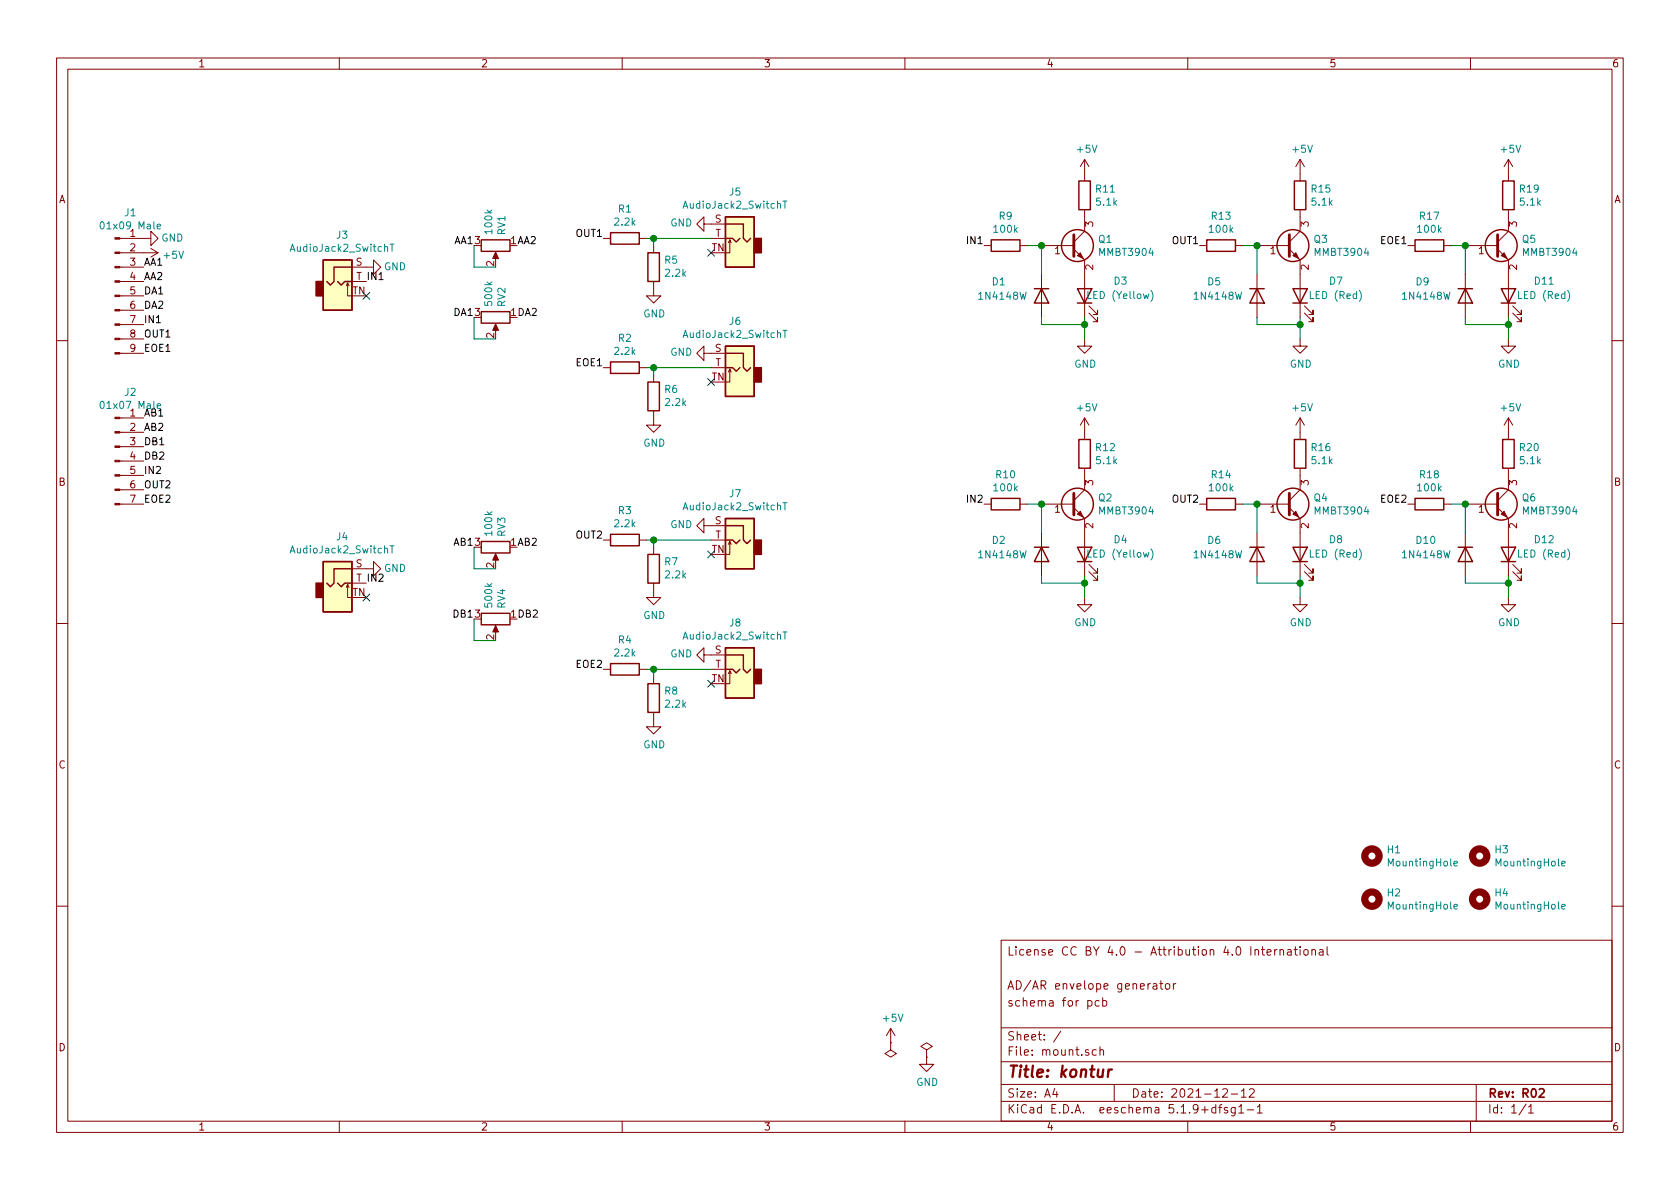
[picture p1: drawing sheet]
<svg xmlns="http://www.w3.org/2000/svg" width="297mm" height="210mm" viewBox="0 0 297 210" stroke-linecap="round" stroke-linejoin="round" font-family="sans-serif">
<g fill="none" stroke="#840000" stroke-width=".18">
<path d="M10 10.3h277v189.9h-277zM12 12.2h273v186.1h-273zM60 10.3v1.9M110 10.3v1.9M160 10.3v1.9M210 10.3v1.9M260 10.3v1.9M124.5 39.6v1.3l-1.3-1.3 1.3-1.3v1.3h3.8M191.8 28.2l-.8 1.3M191.8 28.2v3.8M191.8 37.1v3.8l-1.9 1.9M191.8 28.2l.7 1.3"/>
<path d="M229.9 28.2v3.8M229.9 37.1v3.8l-1.9 1.9M229.9 28.2l-.8 1.3M229.9 28.2l.7 1.3M266.7 28.2l-.8 1.3M266.7 28.2v3.8M266.7 37.1v3.8l-1.9 1.9M266.7 28.2l.8 1.3M21.2 42.2h5.5v-1.3l1.2 1.3-1.2 1.2v-1.2M21.2 44.7h6.7M21.2 47.2h4.2M21.2 49.8h4.2"/>
<path d="M21.2 59.9h4.2M21.2 57.4h4.2M21.2 54.9h4.2M21.2 52.3h4.2M26.7 43.9l1.2 .8M27.9 44.7l-1.2 .8M61.2 50.5l.3-.5v2.3h.7M61.5 50l.2 .5M62.2 47.2h3.8v-1.2l1.3 1.2-1.3 1.3v-1.3M62.2 49.8h2.6M87.6 45v1M87.6 57.7v1"/>
<path d="M106.7 42.2h1.2M113 42.2h1.3M115.6 49.8v2.5h1.2l-1.2 1.3-1.3-1.3h1.3M115.6 43.4v1.3M125.7 42.2h2.6M129 42.4l-.2 .5M129.3 42.9l-.3-.5v2.3h-.7M174 43.4h1.3M180.3 43.4h1.3M184.1 43.4h5.8M184.1 48.5v7.6M189.9 44.1l1.9 1.9v10.1"/>
<path d="M191.8 59.9v1.3h1.2l-1.2 1.3-1.3-1.3h1.3M192.5 55.4l1.6 1.5v-.8v.8h-.8M192.5 54.1l1.6 1.5v-.7v.7h-.8M212.1 43.4h1.3M218.4 43.4h1.3M222.2 43.4h5.8M222.2 48.5v7.6M228 44.1l1.9 1.9v10.1M229.9 59.9v1.3h1.2l-1.2 1.3-1.3-1.3h1.3M230.6 55.4l1.6 1.5v-.8v.8h-.8M230.6 54.1l1.6 1.5v-.7v.7h-.8M248.9 43.4h1.3"/>
<path d="M255.3 43.4h1.2M259.1 43.4h5.7M259.1 48.5v7.6M264.8 44.1l1.9 1.9v10.1M266.7 59.9v1.3h1.3l-1.3 1.3-1.3-1.3h1.3M267.5 55.4l1.5 1.5v-.8v.8h-.8M267.5 54.1l1.5 1.5v-.7v.7h-.8M10 60.2h2M21.2 79h4.2M21.2 76.4h4.2M21.2 73.9h4.2M21.2 62.5h4.2"/>
<path d="M106.7 65h1.2M113 65h1.3M115.6 72.6v2.6h1.2l-1.2 1.2-1.3-1.2h1.3M115.6 66.3v1.3M124.5 62.5v1.2l-1.3-1.2 1.3-1.3v1.3h3.8M125.7 65h2.6M129 65.3l-.2 .5M129.3 65.8l-.3-.5v2.3h-.7M191.8 73.9v3.8M191.8 73.9l-.8 1.3M191.8 73.9l.7 1.3M229.9 73.9v3.8"/>
<path d="M229.9 73.9l-.8 1.3M229.9 73.9l.7 1.3M266.7 73.9v3.8M266.7 73.9l-.8 1.3M266.7 73.9l.8 1.3M285 60.2h2M21.2 89.1h4.2M21.2 86.6h4.2M21.2 84.1h4.2M21.2 81.5h4.2M87.6 98.3v1M106.7 95.5h1.2"/>
<path d="M113 95.5h1.3M115.6 96.8v1.2M124.5 93v1.2l-1.3-1.2 1.3-1.3v1.3h3.8M125.7 95.5h2.6M129 95.8l-.2 .5M129.3 96.3l-.3-.5v2.2h-.7M174 89.1h1.3M180.3 89.1h1.3M184.1 89.1h5.8M184.1 94.2v7.6M189.9 89.8l1.9 1.9v10.1M191.8 82.8v3.8l-1.9 1.9"/>
<path d="M192.5 99.8l1.6 1.5v-.7v.7h-.8M212.1 89.1h1.3M218.4 89.1h1.3M222.2 89.1h5.8M222.2 94.2v7.6M228 89.8l1.9 1.9v10.1M229.9 82.8v3.8l-1.9 1.9M230.6 99.8l1.6 1.5v-.7v.7h-.8M248.9 89.1h1.3M255.3 89.1h1.2M259.1 89.1h5.7M259.1 94.2v7.6"/>
<path d="M264.8 89.8l1.9 1.9v10.1M266.7 82.8v3.8l-1.9 1.9M267.5 99.8l1.5 1.5v-.7v.7h-.8M10 110.3h2M61.2 103.9l.3-.5v2.3h.7M61.5 103.4l.2 .5M62.2 100.6h3.8v-1.3l1.3 1.3-1.3 1.2v-1.2M62.2 103.1h2.6M87.6 111v1M106.7 118.4h1.2M113 118.4h1.3M115.6 103.1v2.6h1.2l-1.2 1.2-1.3-1.2h1.3"/>
<path d="M115.6 119.6v1.3M124.5 115.8v1.3l-1.3-1.3 1.3-1.3v1.3h3.8M125.7 118.4h2.6M129 118.6l-.2 .5M129.3 119.1l-.3-.5v2.3h-.7M191.8 105.7v1.2h1.2l-1.2 1.3-1.3-1.3h1.3M192.5 101.1l1.6 1.5v-.8v.8h-.8M229.9 105.7v1.2h1.2l-1.2 1.3-1.3-1.3h1.3M230.6 101.1l1.6 1.5v-.8v.8h-.8M266.7 105.7v1.2h1.3l-1.3 1.3-1.3-1.3h1.3M267.5 101.1l1.5 1.5v-.8v.8h-.8M285 110.3h2"/>
<path d="M115.6 126v2.5h1.2l-1.2 1.3-1.3-1.3h1.3M10 160.2h2M177 166.3h108v32h-108zM192.3 177l.5-.1 .3 .3-.1 .6-.2 .1-.5-.1M194.3 177l-.4-.1-.3 .3 .1 .6 .2 .1 .4-.1M195 177l.4-.1 .3 .3-.1 .6-.2 .1-.4-.1M195 176.4v1.5M203.9 174h.6v.9M204.5 174.3l-.5 .1a.29 .29 0 0 0-.2 .2 .29 .29 0 0 0 .2 .3l.5-.1M205.1 173.9h.5M205.3 173.4v1.3l.3 .2M206.1 174.1l.2-.2 .5 .2v.7l-.2 .1-.5-.1z"/>
<path d="M207.5 173.9v1M207.9 173.9l-.4 .3M223 167.9h.6M223.2 167.4v1.3l.4 .2M224 168.4l.7-.1v-.3l-.5-.1-.2 .2 .1 .7h.6M225.4 167.9v1M225.8 167.9l-.4 .3M226.3 168l.2-.1 .4 .1v.9M226.3 167.9v1M227.7 168h.5l.1 .9M228.3 168.3h-.5l-.2 .2 .2 .4 .5-.1M228.8 167.9h.6"/>
<path d="M229 167.4v1.3l.4 .2M229.9 167.4v.2M229.9 167.9v1M230.6 168l.2-.1 .4 .1v.8l-.2 .1-.4-.1zM232 168l.2-.1 .3 .1 .1 .9M232 167.9v1M233.3 168h.6v.9M233.9 168.3h-.4l-.3 .2 .3 .4 .4-.1M234.6 167.4v1.3l.3 .2M285 160.2h2M60 198.3v1.9M110 198.3v1.9"/>
<path d="M157.5 184.4v1.3l1 .6-1 .6-1-.6 1-.6M157.5 184.4h.1M157.5 181.9l-.8 1.2M157.5 181.9v2.5M157.5 181.9l.7 1.2M160 198.3v1.9M163.8 186.9v1.3h1.3l-1.3 1.3-1.2-1.3h1.2M163.8 185.7l1-.7-1-.6-1 .6 1 .7v1.2M163.8 186.9h.1M177 194.8h108M177 191.8h108M177 187.8h108"/>
<path d="M177 181.8h108M186.5 192.5l-.4 1h1M186.8 193v1M187.6 182.3l-1.3 2M193.8 185.7l-.4-.1-.3 .3 .1 .6 .2 .1 .4-.1M194.5 185.7l.2-.1 .3 .1 .1 .9M194.5 185.1v1.5M197 191.8v3M210 198.3v1.9M215 195.9l-.5-.1-.3 .3 .1 .6 .2 .1 .5-.1M215 195.3v1.5M215.5 195.8h.5"/>
<path d="M216 195.3l-.3 .2v1.3M216.2 192.7l.2-.2h.4l.2 .5-.9 1h.9M217 195.9l-.3-.1-.2 .2v.3l.5 .1v.3h-.5M217.7 193.5h1.1M218.4 195.8v1.2l-.3 .3h-.3M218.4 195.9l-.4-.1-.3 .3 .1 .6h.6M219 195.8l.5-.5v1.5M219 196.8h.9M219.5 193l.4-.5v1.5M219.5 194h.8M220.5 196.3h1.2M220.9 192.7l.2-.2h.4l.2 .2 .1 .3-1 1h1"/>
<path d="M222.3 195.8l.4-.5v1.5M222.3 196.8h.9M260 198.3v1.9M261 191.8v6.5M269.8 195.2l-1.2 2M270.3 195.8l.4-.5v1.5M270.3 196.8h.8"/>
</g>
<path d="M272.2 192.7l.2-.2h.3l.3 .5-.9 1h.9" fill="none" stroke="#840000" stroke-width=".3"/>
<path d="M196 189.1l-.1 1.3M196.6 189.1a.55 .55 0 0 0-.6 .4" fill="none" stroke="#840000" stroke-width=".41"/>
<g fill="none" stroke="#840000" stroke-width=".25">
<path d="M128.3 38.3h5v8.9h-5zM128.3 39.6h3.1v2.6l.7 .6 .6-.6M190.8 32h2v5.1h-2zM228.9 32h2v5.1h-2zM265.7 32h2v5.1h-2zM57.1 46h5.1v8.9h-5.1zM59.7 49.8l.6 .6 .7-.6h1.2M62.2 47.2h-3.1v2.6l-.7 .6-.6-.6M85.1 55.1h5.1v2h-5.1zM85.1 42.4h5.1v2h-5.1zM107.9 41.1h5.1v2.1h-5.1zM114.6 44.7h2v5.1h-2z"/>
<path d="M128.3 42.2h1.2l.7 .6 .6-.6M175.3 42.4h5v2h-5zM182.9 51h2.5M184.1 51l1.3 2.6h-2.5zM190.5 51h2.5l-1.2 2.6zM190.5 53.6h2.5M213.4 42.4h5v2h-5zM221 51h2.5M222.2 51l1.3 2.6h-2.5zM228.6 51h2.5l-1.2 2.6zM228.6 53.6h2.5M250.2 42.4h5.1v2h-5.1z"/>
<path d="M257.8 51h2.5M259.1 51l1.2 2.6h-2.5zM265.4 51h2.6l-1.3 2.6zM265.4 53.6h2.6M107.9 64h5.1v2h-5.1zM114.6 67.6h2v5h-2zM128.3 61.2h5v8.9h-5zM128.3 65h1.2l.7 .7 .6-.7M128.3 62.5h3.1v2.5l.7 .7 .6-.7M190.8 77.7h2v5.1h-2zM228.9 77.7h2v5.1h-2zM265.7 77.7h2v5.1h-2z"/>
<path d="M57.1 99.3h5.1v8.9h-5.1zM85.1 95.8h5.1v2h-5.1zM107.9 94.5h5.1v2h-5.1zM114.6 98h2v5.1h-2zM128.3 91.7h5v8.9h-5zM128.3 95.5h1.2l.7 .6 .6-.6M128.3 93h3.1v2.5l.7 .6 .6-.6M175.3 88.1h5v2.1h-5zM182.9 96.8h2.5M184.1 96.8l1.3 2.5h-2.5zM190.5 96.8h2.5l-1.2 2.5zM190.5 99.3h2.5"/>
<path d="M213.4 88.1h5v2.1h-5zM221 96.8h2.5M222.2 96.8l1.3 2.5h-2.5zM228.6 96.8h2.5l-1.2 2.5zM228.6 99.3h2.5M250.2 88.1h5.1v2.1h-5.1zM257.8 96.8h2.5M259.1 96.8l1.2 2.5h-2.5zM265.4 96.8h2.6l-1.3 2.5zM265.4 99.3h2.6M59.7 103.1l.6 .7 .7-.7h1.2M62.2 100.6h-3.1v2.5l-.7 .7-.6-.7"/>
<path d="M85.1 108.5h5.1v2h-5.1zM107.9 117.3h5.1v2.1h-5.1zM128.3 114.5h5v8.9h-5zM128.3 118.4h1.2l.7 .6 .6-.6M128.3 115.8h3.1v2.6l.7 .6 .6-.6M114.6 120.9h2v5.1h-2z"/>
<circle cx="190.5" cy="43.4" r="2.82"/>
<circle cx="228.6" cy="43.4" r="2.82"/>
<circle cx="265.4" cy="43.4" r="2.82"/>
<circle cx="190.5" cy="89.1" r="2.82"/>
<circle cx="228.6" cy="89.1" r="2.82"/>
<circle cx="265.4" cy="89.1" r="2.82"/>
</g>
<g fill="none" stroke="#840000" stroke-width="1.3">
<circle cx="242.6" cy="159" r="1.27"/>
<circle cx="242.6" cy="151.4" r="1.27"/>
<circle cx="261.6" cy="159" r="1.27"/>
<circle cx="261.6" cy="151.4" r="1.27"/>
</g>
<g fill="none" stroke="#008484" stroke-width=".18">
<path d="M17.9 39.3l.1-.1a.69 .69 0 0 1 .4 .6 .69 .69 0 0 1-.4 .7 .83 .83 0 0 1-.1-1.2zM138.4 35.6h.7M138.8 35.6v1.2M27.8 40.1l.6-.2-.1-.2-.3-.1-.2 .2 .1 .6h.4M69 43.2h.7M69.3 43.2v1.2M138.4 58.4h.7M138.8 58.4v1.3M203.5 51.4a1.4 1.4 0 0 1 0 1.9M17.8 71.1l.2-.1a.69 .69 0 0 1 .4 .6 .69 .69 0 0 1-.4 .6l-.2-.2-.1-.3zM27.8 71.8l.6-.1-.1-.3h-.3l-.2 .2 .1 .6h.4M69 96.5h.7"/>
<path d="M69.3 96.5v1.3M138.4 88.9h.7M138.8 88.9v1.3M203.5 97.1a1.4 1.4 0 0 1 0 1.9M138.4 111.8h.7M138.8 111.8v1.2M257.1 152.7l.6-.1-.1-.3h-.3l-.2 .2v.6h.5M276.1 152.7l.6-.1v-.3h-.4l-.2 .2 .1 .6h.5M257.1 160.3l.6-.1-.1-.2-.3-.1-.2 .2v.6h.5M276.1 160.3l.6-.1v-.2l-.4-.1-.2 .2 .1 .6h.5"/>
</g>
<g fill="#840000" stroke="#840000" stroke-width=".18">
<path d="M87.6 97.9l.5 1.2h-1z"/>
<path d="M87.6 110.6l.5 1.2h-1z"/>
<path d="M265.4 90.9l.5-.5 .5 1z"/>
<path d="M228.6 90.9l.5-.5 .5 1z"/>
<path d="M190.5 90.9l.5-.5 .5 1z"/>
<path d="M265.4 45.2l.5-.5 .5 1z"/>
<path d="M228.6 45.2l.5-.5 .5 1z"/>
<path d="M190.5 45.2l.5-.5 .5 1z"/>
<path d="M20.3 89h.9v.3h-.9z"/>
<path d="M20.3 86.5h.9v.2h-.9z"/>
<path d="M20.3 83.9h.9v.3h-.9z"/>
<path d="M20.3 81.4h.9v.3h-.9z"/>
<path d="M20.3 78.9h.9v.2h-.9z"/>
<path d="M20.3 76.3h.9v.3h-.9z"/>
<path d="M20.3 73.8h.9v.2h-.9z"/>
<path d="M87.6 57.3l.5 1.1h-1z"/>
<path d="M87.6 44.6l.5 1.1h-1z"/>
<path d="M20.3 62.4h.9v.2h-.9z"/>
<path d="M20.3 59.8h.9v.3h-.9z"/>
<path d="M20.3 57.3h.9v.2h-.9z"/>
<path d="M20.3 54.7h.9v.3h-.9z"/>
<path d="M20.3 52.2h.9v.2h-.9z"/>
<path d="M20.3 49.7h.9v.2h-.9z"/>
<path d="M20.3 47.1h.9v.3h-.9z"/>
<path d="M20.3 44.6h.9v.2h-.9z"/>
<path d="M20.3 42h.9v.3h-.9z"/>
</g>
<g fill="#ffffc2" stroke="#ffffc2" stroke-width=".18">
<path d="M128.3 114.5h5v8.9h-5z"/>
<path d="M128.3 91.7h5v8.9h-5z"/>
<path d="M57.1 99.3h5.1v8.9h-5.1z"/>
<path d="M128.3 38.3h5v8.9h-5z"/>
<path d="M128.3 61.2h5v8.9h-5z"/>
<path d="M57.1 46h5.1v8.9h-5.1z"/>
</g>
<g fill="#840000" stroke="#840000" stroke-width=".25">
<path d="M133.3 118.4h1.3v2.5h-1.3z"/>
<path d="M133.3 95.5h1.3v2.5h-1.3z"/>
<path d="M55.9 103.1h1.2v2.6h-1.2z"/>
<path d="M133.3 42.2h1.3v2.5h-1.3z"/>
<path d="M133.3 65h1.3v2.6h-1.3z"/>
<path d="M55.9 49.8h1.2v2.5h-1.2z"/>
</g>
<path d="M189.9 41.5v3.8M228 41.5v3.8M264.8 41.5v3.8M189.9 87.2v3.9M228 87.2v3.9M264.8 87.2v3.9" fill="none" stroke="#840000" stroke-width=".51"/>
<g fill="none" stroke="#008400" stroke-width=".18">
<path d="M83.8 43.4v3.8h3.8M83.8 56.1v3.8h3.8M114.3 42.2h11.4M115.6 42.2v1.2M181.6 43.4h2.5v5.1M184.1 56.1v1.3h7.7M191.8 56.1v3.8M219.7 43.4h2.5v5.1M222.2 56.1v1.3h7.7M229.9 56.1v3.8M256.5 43.4h2.6v5.1M259.1 56.1v1.3h7.6"/>
<path d="M266.7 56.1v3.8M114.3 65h11.4M115.6 65v1.3M83.8 96.8v3.8h3.8M114.3 95.5h11.4M115.6 95.5v1.3M181.6 89.1h2.5v5.1M219.7 89.1h2.5v5.1M256.5 89.1h2.6v5.1M83.8 109.5v3.8h3.8M114.3 118.4h11.4M115.6 118.4v1.2"/>
<path d="M184.1 101.8v1.3h7.7M191.8 101.8v3.9M222.2 101.8v1.3h7.7M229.9 101.8v3.9M259.1 101.8v1.3h7.6M266.7 101.8v3.9"/>
</g>
<g fill="#008400" stroke="#008400" stroke-width=".25">
<circle cx="222.3" cy="89.1" r=".51"/>
<circle cx="184.2" cy="89.1" r=".51"/>
<circle cx="115.6" cy="65" r=".51"/>
<circle cx="222.3" cy="43.4" r=".51"/>
<circle cx="259.1" cy="89.1" r=".51"/>
<circle cx="184.2" cy="43.4" r=".51"/>
<circle cx="266.7" cy="103.1" r=".51"/>
<circle cx="259.1" cy="43.4" r=".51"/>
<circle cx="266.7" cy="57.4" r=".51"/>
<circle cx="115.6" cy="42.2" r=".51"/>
<circle cx="115.6" cy="95.5" r=".51"/>
<circle cx="115.6" cy="118.4" r=".51"/>
<circle cx="191.8" cy="103.1" r=".51"/>
<circle cx="229.9" cy="103.1" r=".51"/>
<circle cx="191.8" cy="57.4" r=".51"/>
<circle cx="229.9" cy="57.4" r=".51"/>
</g>
<path d="M64.2 51.7l1.2 1.2M65.4 51.7l-1.2 1.2M125.1 44.1l1.2 1.2M126.3 44.1l-1.2 1.2M125.1 66.9l1.2 1.3M126.3 66.9l-1.2 1.3M125.1 97.4l1.2 1.2M126.3 97.4l-1.2 1.2M64.2 105l1.2 1.3M65.4 105l-1.2 1.3M125.1 120.3l1.2 1.2M126.3 120.3l-1.2 1.2" fill="none" stroke="#000084" stroke-width=".18"/>
<text font-size="2.8" fill="#840000" x="178" y="190.5">Title: kontur</text>
<g font-size="2.1" fill="#840000">
<text x="178" y="169">License CC BY 4.0 - Attribution 4.0 International</text>
<text x="178" y="178">schema for pcb</text>
<text x="178" y="175">AD/AR envelope generator</text>
<text x="178" y="184">Sheet: /</text>
<text x="178" y="186.7">File: mount.sch</text>
<text x="178" y="196.9">KiCad E.D.A. eeschema 5.1.9+dfsg1-1</text>
<text x="178" y="194.1">Size: A4</text>
<text x="200" y="194.1">Date: 2021-12-12</text>
<text x="263" y="194.1">Rev: R02</text>
<text x="263" y="196.9">Id: 1/1</text>
</g>
<g font-size="1.8" fill="#840000">
<text x="35" y="11.9">1</text>
<text x="85" y="11.9">2</text>
<text x="135" y="11.9">3</text>
<text x="185" y="11.9">4</text>
<text x="235" y="11.9">5</text>
<text x="285" y="11.9">6</text>
<text x="10.4" y="35.9">A</text>
<text x="285.4" y="35.9">A</text>
<text x="23" y="41.9">1</text>
<text x="126.4" y="39.4">S</text>
<text x="126.5" y="41.9">T</text>
<text x="193.3" y="40.1" transform="rotate(-90 193.3 40.1)">3</text>
<text x="231.4" y="40.1" transform="rotate(-90 231.4 40.1)">3</text>
<text x="268.2" y="40.1" transform="rotate(-90 268.2 40.1)">3</text>
<text x="23" y="44.4">2</text>
<text x="23" y="47">3</text>
<text x="62.9" y="47">S</text>
<text x="84" y="43.2">3</text>
<text x="87.4" y="47.1" transform="rotate(-90 87.4 47.1)">2</text>
<text x="125.8" y="44.4">TN</text>
<text x="186.5" y="45">1</text>
<text x="193.3" y="47.7" transform="rotate(-90 193.3 47.7)">2</text>
<text x="224.6" y="45">1</text>
<text x="231.4" y="47.7" transform="rotate(-90 231.4 47.7)">2</text>
<text x="261.4" y="45">1</text>
<text x="268.2" y="47.7" transform="rotate(-90 268.2 47.7)">2</text>
<text x="23" y="49.5">4</text>
<text x="23" y="52.1">5</text>
<text x="62.3" y="52.1">TN</text>
<text x="23" y="54.6">6</text>
<text x="23" y="57.1">7</text>
<text x="23" y="59.7">8</text>
<text x="87.4" y="59.8" transform="rotate(-90 87.4 59.8)">2</text>
<text x="23" y="62.2">9</text>
<text x="126.4" y="62.2">S</text>
<text x="126.5" y="64.8">T</text>
<text x="125.8" y="67.3">TN</text>
<text x="23" y="73.7">1</text>
<text x="23" y="76.2">2</text>
<text x="23" y="78.7">3</text>
<text x="23" y="81.3">4</text>
<text x="23" y="83.8">5</text>
<text x="10.4" y="85.9">B</text>
<text x="23" y="86.4">6</text>
<text x="23" y="88.9">7</text>
<text x="193.3" y="85.8" transform="rotate(-90 193.3 85.8)">3</text>
<text x="231.4" y="85.8" transform="rotate(-90 231.4 85.8)">3</text>
<text x="268.2" y="85.8" transform="rotate(-90 268.2 85.8)">3</text>
<text x="285.4" y="85.9">B</text>
<text x="126.4" y="92.7">S</text>
<text x="126.5" y="95.2">T</text>
<text x="186.5" y="90.7">1</text>
<text x="193.3" y="93.4" transform="rotate(-90 193.3 93.4)">2</text>
<text x="224.6" y="90.7">1</text>
<text x="231.4" y="93.4" transform="rotate(-90 231.4 93.4)">2</text>
<text x="261.4" y="90.7">1</text>
<text x="268.2" y="93.4" transform="rotate(-90 268.2 93.4)">2</text>
<text x="62.9" y="100.3">S</text>
<text x="84" y="96.5">3</text>
<text x="87.4" y="100.4" transform="rotate(-90 87.4 100.4)">2</text>
<text x="125.8" y="97.8">TN</text>
<text x="62.3" y="105.4">TN</text>
<text x="87.4" y="113.1" transform="rotate(-90 87.4 113.1)">2</text>
<text x="126.4" y="115.6">S</text>
<text x="126.5" y="118.1">T</text>
<text x="125.8" y="120.6">TN</text>
<text x="10.4" y="135.9">C</text>
<text x="285.4" y="135.9">C</text>
<text x="10.4" y="185.9">D</text>
<text x="285.4" y="185.9">D</text>
<text x="35" y="199.9">1</text>
<text x="85" y="199.9">2</text>
<text x="135" y="199.9">3</text>
<text x="185" y="199.9">4</text>
<text x="235" y="199.9">5</text>
<text x="285" y="199.9">6</text>
</g>
<g font-size="1.8" fill="#008484">
<text x="190.6" y="27">+5V</text>
<text x="228.7" y="27">+5V</text>
<text x="265.5" y="27">+5V</text>
<text x="129" y="34.6">J5</text>
<text x="193.8" y="34.1">R11</text>
<text x="231.9" y="34.1">R15</text>
<text x="268.8" y="34.1">R19</text>
<text x="18.4" y="40.6">01x09 Male</text>
<text x="22.1" y="38.2">J1</text>
<text x="87" y="41.2" transform="rotate(-90 87 41.2)">100k</text>
<text x="89.4" y="41.5" transform="rotate(-90 89.4 41.5)">RV1</text>
<text x="108.8" y="39.9">2.2k</text>
<text x="109.4" y="37.6">R1</text>
<text x="118.5" y="40.1">GND</text>
<text x="121.1" y="36.9">AudioJack2_SwitchT</text>
<text x="175.8" y="41.2">100k</text>
<text x="176.7" y="38.9">R9</text>
<text x="193.9" y="36.4">5.1k</text>
<text x="213.9" y="41.2">100k</text>
<text x="214.3" y="38.9">R13</text>
<text x="232" y="36.4">5.1k</text>
<text x="250.8" y="41.2">100k</text>
<text x="251.1" y="38.9">R17</text>
<text x="268.9" y="36.4">5.1k</text>
<text x="28.5" y="42.7">GND</text>
<text x="29.1" y="45.8">+5V</text>
<text x="51.7" y="44.5">AudioJack2_SwitchT</text>
<text x="59.5" y="42.2">J3</text>
<text x="67.9" y="47.8">GND</text>
<text x="117.6" y="46.6">R5</text>
<text x="194.3" y="42.9">Q1</text>
<text x="194.5" y="45.3">MMBT3904</text>
<text x="232.4" y="42.9">Q3</text>
<text x="232.6" y="45.3">MMBT3904</text>
<text x="269.2" y="42.9">Q5</text>
<text x="269.4" y="45.3">MMBT3904</text>
<text x="87" y="53.9" transform="rotate(-90 87 53.9)">500k</text>
<text x="117.7" y="48.9">2.2k</text>
<text x="173.3" y="53">1N4148W</text>
<text x="175.5" y="50.5">D1</text>
<text x="192.7" y="52.9">LED (Yellow)</text>
<text x="197" y="50.3">D3</text>
<text x="211.4" y="53">1N4148W</text>
<text x="213.6" y="50.5">D5</text>
<text x="231.9" y="52.9">LED (Red)</text>
<text x="235.1" y="50.3">D7</text>
<text x="248.2" y="53">1N4148W</text>
<text x="250.4" y="50.5">D9</text>
<text x="268.8" y="52.9">LED (Red)</text>
<text x="271.4" y="50.3">D11</text>
<text x="89.4" y="54.2" transform="rotate(-90 89.4 54.2)">RV2</text>
<text x="113.7" y="56.1">GND</text>
<text x="121.1" y="59.8">AudioJack2_SwitchT</text>
<text x="129" y="57.4">J6</text>
<text x="108.8" y="62.8">2.2k</text>
<text x="109.4" y="60.4">R2</text>
<text x="118.5" y="62.9">GND</text>
<text x="189.9" y="65">GND</text>
<text x="228" y="65">GND</text>
<text x="264.9" y="65">GND</text>
<text x="22.1" y="70">J2</text>
<text x="117.6" y="69.5">R6</text>
<text x="117.7" y="71.8">2.2k</text>
<text x="18.4" y="72.3">01x07 Male</text>
<text x="190.6" y="72.7">+5V</text>
<text x="228.7" y="72.7">+5V</text>
<text x="265.5" y="72.7">+5V</text>
<text x="113.7" y="79">GND</text>
<text x="193.8" y="79.8">R12</text>
<text x="193.9" y="82.1">5.1k</text>
<text x="231.9" y="79.8">R16</text>
<text x="232" y="82.1">5.1k</text>
<text x="268.8" y="79.8">R20</text>
<text x="268.9" y="82.1">5.1k</text>
<text x="129" y="87.9">J7</text>
<text x="175.8" y="86.9">100k</text>
<text x="176.2" y="84.6">R10</text>
<text x="194.3" y="88.7">Q2</text>
<text x="213.9" y="86.9">100k</text>
<text x="214.3" y="84.6">R14</text>
<text x="232.4" y="88.7">Q4</text>
<text x="250.8" y="86.9">100k</text>
<text x="251.1" y="84.6">R18</text>
<text x="269.2" y="88.7">Q6</text>
<text x="59.5" y="95.5">J4</text>
<text x="87" y="94.6" transform="rotate(-90 87 94.6)">100k</text>
<text x="89.4" y="94.9" transform="rotate(-90 89.4 94.9)">RV3</text>
<text x="108.8" y="93.2">2.2k</text>
<text x="109.4" y="90.9">R3</text>
<text x="118.5" y="93.4">GND</text>
<text x="121.1" y="90.2">AudioJack2_SwitchT</text>
<text x="194.5" y="91">MMBT3904</text>
<text x="232.6" y="91">MMBT3904</text>
<text x="269.4" y="91">MMBT3904</text>
<text x="51.7" y="97.9">AudioJack2_SwitchT</text>
<text x="67.9" y="101.1">GND</text>
<text x="117.6" y="100">R7</text>
<text x="173.3" y="98.7">1N4148W</text>
<text x="175.5" y="96.2">D2</text>
<text x="192.7" y="98.6">LED (Yellow)</text>
<text x="197" y="96.1">D4</text>
<text x="211.4" y="98.7">1N4148W</text>
<text x="213.6" y="96.2">D6</text>
<text x="231.9" y="98.6">LED (Red)</text>
<text x="235.1" y="96.1">D8</text>
<text x="248.2" y="98.7">1N4148W</text>
<text x="250.5" y="96.2">D10</text>
<text x="268.8" y="98.6">LED (Red)</text>
<text x="271.4" y="96.1">D12</text>
<text x="87" y="107.3" transform="rotate(-90 87 107.3)">500k</text>
<text x="89.4" y="107.6" transform="rotate(-90 89.4 107.6)">RV4</text>
<text x="117.7" y="102.3">2.2k</text>
<text x="109.4" y="113.8">R4</text>
<text x="113.7" y="109.5">GND</text>
<text x="121.1" y="113.1">AudioJack2_SwitchT</text>
<text x="129" y="110.8">J8</text>
<text x="189.9" y="110.7">GND</text>
<text x="228" y="110.7">GND</text>
<text x="264.9" y="110.7">GND</text>
<text x="108.8" y="116.1">2.2k</text>
<text x="118.5" y="116.3">GND</text>
<text x="117.6" y="122.8">R8</text>
<text x="117.7" y="125.1">2.2k</text>
<text x="113.7" y="132.3">GND</text>
<text x="245.3" y="150.9">H1</text>
<text x="245.7" y="153.2">MountingHole</text>
<text x="264.4" y="150.9">H3</text>
<text x="264.7" y="153.2">MountingHole</text>
<text x="245.3" y="158.5">H2</text>
<text x="245.7" y="160.8">MountingHole</text>
<text x="264.4" y="158.5">H4</text>
<text x="264.7" y="160.8">MountingHole</text>
<text x="156.3" y="180.7">+5V</text>
<text x="162" y="192">GND</text>
</g>
<g font-size="1.8">
<text x="102" y="41.9">OUT1</text>
<text x="25.4" y="47">AA1</text>
<text x="80.3" y="43.2">AA1</text>
<text x="90.3" y="43.2">1AA2</text>
<text x="171.2" y="43.2">IN1</text>
<text x="207.4" y="43.2">OUT1</text>
<text x="244.2" y="43.2">EOE1</text>
<text x="25.4" y="49.5">AA2</text>
<text x="25.4" y="52.1">DA1</text>
<text x="63" y="49.5">T IN1</text>
<text x="25.4" y="54.6">DA2</text>
<text x="25.4" y="59.7">OUT1</text>
<text x="25.4" y="57.1">IN1</text>
<text x="80.3" y="55.9">DA13</text>
<text x="90.3" y="55.9">1DA2</text>
<text x="25.4" y="62.2">EOE1</text>
<text x="102" y="64.8">EOE1</text>
<text x="25.4" y="76.2">AB2</text>
<text x="25.4" y="73.7">AB1</text>
<text x="25.4" y="78.7">DB1</text>
<text x="25.4" y="81.3">DB2</text>
<text x="25.4" y="83.8">IN2</text>
<text x="25.4" y="88.9">EOE2</text>
<text x="25.4" y="86.4">OUT2</text>
<text x="171.2" y="88.9">IN2</text>
<text x="207.4" y="88.9">OUT2</text>
<text x="244.2" y="88.9">EOE2</text>
<text x="102" y="95.2">OUT2</text>
<text x="80.3" y="96.5">AB1</text>
<text x="90.3" y="96.5">1AB2</text>
<text x="63" y="102.9">T IN2</text>
<text x="80.3" y="109.2">DB13</text>
<text x="90.3" y="109.2">1DB2</text>
<text x="102" y="118.1">EOE2</text>
</g>
</svg>
